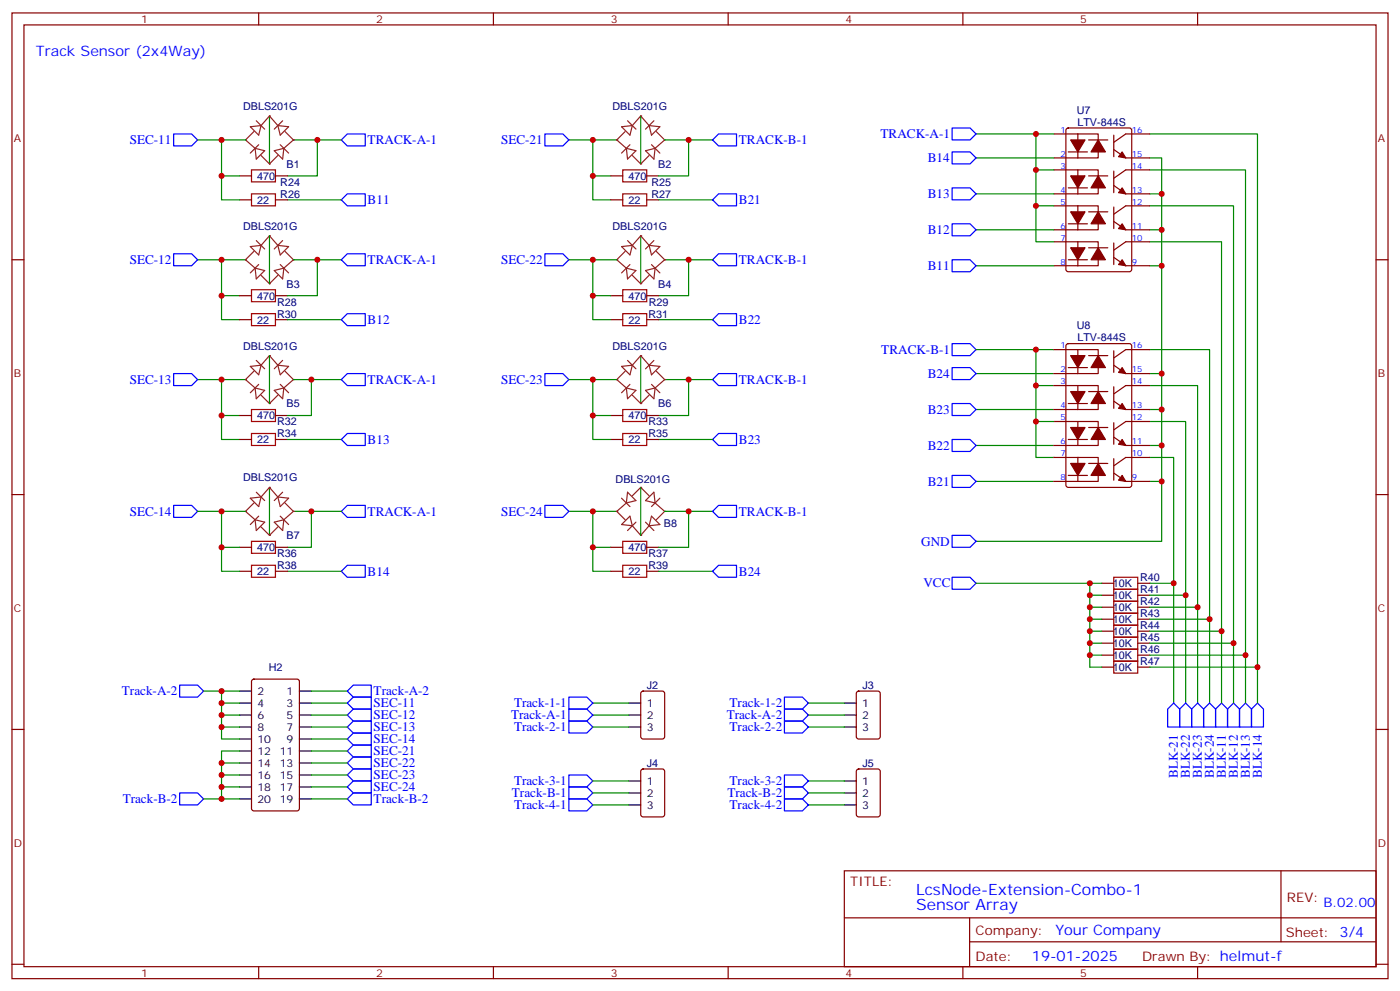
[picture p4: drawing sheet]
<svg xmlns="http://www.w3.org/2000/svg" width="412mm" height="292mm" viewBox="0 0 412 292" stroke-linecap="round" stroke-linejoin="round" font-family="sans-serif">
<g fill="none" stroke="#870000" stroke-width=".35">
<path d="M3.5 3.8h405.4v284.3h-405.4zM7.1 7.3h398.2v277.3h-398.2zM76.2 3.8v3.5M145.3 3.8v3.5M214.5 3.8v3.5M283.6 3.8v3.5M352.8 3.8v3.5M3.5 76.5h3.6M405.3 76.5h3.6M3.5 145.6h3.6M405.3 145.6h3.6M3.5 214.8h3.6"/>
<path d="M405.3 214.8h3.6M248.7 256.4h156.6v28.2h-156.6zM377.3 256.4v20.9M248.7 270.2h156.5M285.6 277.3h119.6M285.6 270.2v14.2M3.5 283.9h3.6M76.2 284.6v3.5M145.3 284.6v3.5M214.5 284.6v3.5M283.6 284.6v3.5M352.8 284.6v3.5"/>
<path d="M405.3 283.9h3.6"/>
</g>
<path d="M338.7 39.4h31.7v167.6M167.6 41.2h14.1M287.5 57.1h22.9M287.5 46.5h22.9M338.7 46.5h3.5v31.7h-3.5M338.7 50h28.2v157M338.7 57.1h3.5M338.7 60.6h24.7v146.4M338.7 71.2h21.1v135.8M338.7 67.7h3.5" fill="none" stroke="#008700" stroke-width=".35"/>
<path d="M358.1 208.8l1.7-1.8 1.8 1.8v5.3h-3.5zM361.6 208.8l1.8-1.8 1.7 1.8v5.3h-3.5zM365.1 208.8l1.8-1.8 1.8 1.8v5.3h-3.6zM368.7 208.8l1.7-1.8 1.8 1.8v5.3h-3.5z" fill="none" stroke="#00f" stroke-width=".35"/>
<path d="M183.1 37.3l3.2-.3-.7 2.8zM184.1 38.7l-2.4 2.5 2.8 2.5M184.9 35.6l2.4 2.4M186.3 37l2.4-2.9 2.5 2.9M191.2 37l3.2 .3-2.5 2.5zM192.6 35.6l-2.5 2.4M193.3 38.7l2.5 2.5-2.8 2.5M184.5 43.7l2.8 .7-2.4 2.4zM185.6 42.6l-2.5 2.5M186.3 45.8l2.4 2.5 2.5-2.5M190.1 44.4l2.9-.7-.4 3.1zM191.9 42.6l2.5 2.5" fill="none" stroke="#8c2424" stroke-width=".35"/>
<g fill="#8c2424">
<circle cx="195.8" cy="41.2" r=".18"/>
<circle cx="188.7" cy="34.1" r=".18"/>
<circle cx="181.7" cy="41.2" r=".18"/>
<circle cx="188.7" cy="48.3" r=".18"/>
</g>
<g fill="none" stroke="#008700" stroke-width=".35">
<path d="M188.7 34.1v14.2M287.5 39.4h17.7M310.4 39.4h-5.2v10.6h5.2M174.6 41.2v17.6h5.3M174.6 51.8h5.3M194 58.8h15.9M195.8 41.2h14.1M202.8 41.2v10.6h-8.8M305.2 50v21.2h5.2M174.6 76.5v17.6h5.3M188.7 69.4v14.1M195.8 76.5h14.1"/>
<path d="M202.8 76.5v10.6h-8.8M287.5 78.2h22.9M287.5 67.7h22.9M305.2 60.6h5.2M342.2 78.2v63.5h-3.5M174.6 87.1h5.3M194 94.1h15.9M287.5 110h22.9M287.5 102.9h22.9M305.2 102.9v10.6h5.2M305.2 113.5v21.2h5.2M338.7 102.9h17.6v104.1"/>
<path d="M338.7 113.5h14.1v93.5M338.7 110h3.5M287.5 120.6h22.9M287.5 131.2h22.9M305.2 124.1h5.2M338.7 124.1h10.5v82.9M338.7 134.7h7v72.3M338.7 120.6h3.5M338.7 131.2h3.5M287.5 141.7h22.9M342.2 141.7v17.7h-54.7M287.5 171.7h33.5"/>
<path d="M321 175.3h3.6M321 178.8h3.6M324.6 171.7h-3.6v24.7h3.6M338.7 171.7h7M338.7 175.3h10.5M338.7 178.8h14.1M321 189.4h3.6M321 192.9h3.6M321 182.3h3.6M321 185.8h3.6M338.7 189.4h24.7M338.7 192.9h28.2"/>
<path d="M338.7 196.4h31.7M338.7 182.3h17.6M338.7 185.8h21.1"/>
</g>
<path d="M183.4 57.1h7.1v3.5h-7.1zM183.4 50h7.1v3.6h-7.1zM183.4 85.3h7.1v3.5h-7.1zM183.4 92.4h7.1v3.5h-7.1zM328.1 170h7v3.5h-7zM328.1 173.5h7v3.5h-7zM328.1 177h7v3.6h-7zM328.1 184.1h7v3.5h-7zM328.1 187.6h7v3.5h-7zM328.1 191.1h7v3.6h-7zM328.1 194.7h7v3.5h-7zM328.1 180.6h7v3.5h-7z" fill="none" stroke="#a10000" stroke-width=".35"/>
<g fill="none" stroke="#870000" stroke-width=".35">
<path d="M310.4 39.4h7.1M314.2 37.9l.5-.2h18l.6 .4 .1 41.2-.5 .7h-18.2l-.7-.5v-41.1zM317.5 39.4h6v7.1h-6M317.5 39.4v7.1M328.1 39.8v6.3M338.7 39.4h-7.1l-3.5 2.5M179.9 58.8h3.5M179.9 51.8h3.5M190.5 58.8h3.5M190.5 51.8h3.5M310.4 50h7.1M310.4 57.1h7.1"/>
<path d="M310.4 46.5h7.1M314.7 44.7h5.6M314.7 55.3h5.6M317.5 50h6v7.1h-6M317.5 50v7.1M320.7 41.2h5.6M320.7 51.8h5.6M328.1 50.4v6.3M328.1 54.6l3.5 2.5h7.1M328.1 44l3.5 2.5h7.1M338.7 50h-7.1l-3.5 2.5M310.4 71.2h7.1"/>
<path d="M310.4 78.2h7.1M310.4 60.6h7.1M310.4 67.7h7.1M314.7 65.9h5.6M314.7 76.5h5.6M317.5 60.6h6v7.1h-6M317.5 71.2h6v7h-6M317.5 60.6v7.1M317.5 71.2v7M320.7 62.4h5.6M320.7 73h5.6M328.1 61v6.3"/>
<path d="M328.1 71.5v6.4M328.1 75.8l3.5 2.4h7.1M328.1 65.2l3.5 2.5h7.1M338.7 71.2h-7.1l-3.5 2.5M338.7 60.6h-7.1l-3.5 2.5M179.9 87.1h3.5M179.9 94.1h3.5M190.5 87.1h3.5M190.5 94.1h3.5M310.4 113.5h7.1M310.4 102.9h7.1M310.4 110h7.1"/>
<path d="M314.2 101.4l.5-.2h18l.6 .4 .1 41.2-.5 .7h-18.2l-.7-.5v-41.1zM314.7 108.2h5.6M314.7 118.8h5.6M317.5 102.9h6v7.1h-6M317.5 113.5h6v7.1h-6M317.5 102.9v7.1M317.5 113.5v7.1M320.7 104.7h5.6M320.7 115.3h5.6M328.1 103.3v6.3M328.1 113.9v6.3M328.1 118.1l3.5 2.5h7.1"/>
<path d="M328.1 107.5l3.5 2.5h7.1M338.7 113.5h-7.1l-3.5 2.5M338.7 102.9h-7.1l-3.5 2.5M310.4 134.7h7.1M310.4 124.1h7.1M310.4 131.2h7.1M310.4 120.6h7.1M314.7 129.4h5.6M314.7 140h5.6M317.5 124.1h6v7.1h-6M317.5 134.7h6v7h-6M317.5 124.1v7.1"/>
<path d="M317.5 134.7v7M320.7 125.9h5.6M320.7 136.5h5.6M328.1 124.5v6.3M328.1 135v6.4M328.1 139.3l3.5 2.4h7.1M328.1 128.7l3.5 2.5h7.1M338.7 134.7h-7.1l-3.5 2.5M338.7 124.1h-7.1l-3.5 2.5M310.4 141.7h7.1M324.6 171.7h3.5M324.6 175.3h3.5"/>
<path d="M324.6 178.8h3.5M335.1 171.7h3.6M335.1 175.3h3.6M335.1 178.8h3.6M324.6 185.8h3.5M324.6 189.4h3.5M324.6 192.9h3.5M324.6 196.4h3.5M324.6 182.3h3.5M335.1 185.8h3.6M335.1 189.4h3.6M335.1 192.9h3.6"/>
<path d="M335.1 196.4h3.6M335.1 182.3h3.6"/>
</g>
<g fill="none" stroke="#00f" stroke-width=".35">
<path d="M160.5 39.4h5.3l1.8 1.8-1.8 1.8h-5.3zM280.5 37.7h5.3l1.7 1.7-1.7 1.8h-5.3zM209.9 41.2l1.8-1.8h5.3v3.6h-5.3zM211.7 57.1h5.3v3.5h-5.3l-1.8-1.8zM280.5 55.3h5.3l1.7 1.8-1.7 1.7h-5.3zM280.5 44.7h5.3l1.7 1.8-1.7 1.8h-5.3zM160.5 74.7h5.3l1.8 1.8-1.8 1.7h-5.3zM211.7 74.7h5.3v3.5h-5.3l-1.8-1.7zM280.5 76.5h5.3l1.7 1.7-1.7 1.8h-5.3zM280.5 65.9h5.3l1.7 1.8-1.7 1.7h-5.3zM209.9 94.1l1.8-1.7h5.3v3.5h-5.3zM280.5 101.2h5.3l1.7 1.7-1.7 1.8h-5.3z"/>
<path d="M280.5 108.2h5.3l1.7 1.8-1.7 1.8h-5.3zM280.5 118.8h5.3l1.7 1.8-1.7 1.7h-5.3zM280.5 129.4h5.3l1.7 1.8-1.7 1.7h-5.3zM280.5 140h5.3l1.7 1.7-1.7 1.8h-5.3zM280.5 157.6h5.3l1.7 1.8-1.7 1.7h-5.3zM280.5 170h5.3l1.7 1.7-1.7 1.8h-5.3zM345.7 207l1.8 1.8v5.3h-3.5v-5.3zM347.5 208.8l1.7-1.8 1.8 1.8v5.3h-3.5zM351 208.8l1.8-1.8 1.7 1.8v5.3h-3.5zM354.5 208.8l1.8-1.8 1.8 1.8v5.3h-3.6z"/>
</g>
<g fill="#870000" stroke="#870000" stroke-width=".35">
<path d="M323.5 41.2l2.1 3.5h-4.2z"/>
<path d="M330.6 76.5l1 1.7-2.1-.3z"/>
<path d="M330.6 65.9l1 1.8-2.1-.4z"/>
<path d="M330.6 55.3l1 1.8-2.1-.4z"/>
<path d="M330.6 44.7l1 1.8-2.1-.4z"/>
<path d="M315.4 41.2h4.2l-2.1 3.5z"/>
<path d="M315.4 51.8h4.2l-2.1 3.5z"/>
<path d="M323.5 51.8l2.1 3.5h-4.2z"/>
<path d="M315.4 62.4h4.2l-2.1 3.5z"/>
<path d="M323.5 62.4l2.1 3.5h-4.2z"/>
<path d="M315.4 73h4.2l-2.1 3.5z"/>
<path d="M323.5 73l2.1 3.5h-4.2z"/>
<path d="M323.5 104.7l2.1 3.5h-4.2z"/>
<path d="M330.6 140l1 1.7-2.1-.3z"/>
<path d="M330.6 129.4l1 1.8-2.1-.4z"/>
<path d="M330.6 118.8l1 1.8-2.1-.4z"/>
<path d="M330.6 108.2l1 1.8-2.1-.4z"/>
<path d="M315.4 104.7h4.2l-2.1 3.5z"/>
<path d="M315.4 115.3h4.2l-2.1 3.5z"/>
<path d="M323.5 115.3l2.1 3.5h-4.2z"/>
<path d="M315.4 125.9h4.2l-2.1 3.5z"/>
<path d="M323.5 125.9l2.1 3.5h-4.2z"/>
<path d="M315.4 136.5h4.2l-2.1 3.5z"/>
<path d="M323.5 136.5l2.1 3.5h-4.2z"/>
</g>
<path d="M183.1 72.6l3.2-.4-.7 2.9zM184.1 74l-2.4 2.5 2.8 2.5M184.5 79l2.8 .7-2.4 2.4zM184.9 70.8l2.4 2.5M185.6 77.9l-2.5 2.5M186.3 72.2l2.4-2.8 2.5 2.8M190.1 79.7l2.9-.7-.4 3.1zM191.2 72.2l3.2 .4-2.5 2.5zM191.9 77.9l2.5 2.5M192.6 70.8l-2.5 2.5M193.3 74l2.5 2.5-2.8 2.5M186.3 81.1l2.4 2.4 2.5-2.4" fill="none" stroke="#8c2424" stroke-width=".35"/>
<g fill="#8c2424">
<circle cx="195.8" cy="76.5" r=".18"/>
<circle cx="188.7" cy="69.4" r=".18"/>
<circle cx="181.7" cy="76.5" r=".18"/>
<circle cx="188.7" cy="83.5" r=".18"/>
</g>
<path d="M167.6 76.5h14.1M174.6 111.8v17.6h5.3M188.7 104.7v14.1M195.8 111.8h14.1M202.8 111.8v10.5h-8.8M174.6 122.3h5.3M194 129.4h15.9" fill="none" stroke="#008700" stroke-width=".35"/>
<path d="M183.4 120.6h7.1v3.5h-7.1zM183.4 127.6h7.1v3.6h-7.1z" fill="none" stroke="#a10000" stroke-width=".35"/>
<path d="M179.9 122.3h3.5M179.9 129.4h3.5M190.5 122.3h3.5M190.5 129.4h3.5" fill="none" stroke="#870000" stroke-width=".35"/>
<path d="M160.5 110h5.3l1.8 1.8-1.8 1.7h-5.3zM209.9 111.8l1.8-1.8h5.3v3.5h-5.3zM209.9 129.4l1.8-1.8h5.3v3.6h-5.3z" fill="none" stroke="#00f" stroke-width=".35"/>
<path d="M183.1 107.9l3.2-.4-.7 2.8zM184.1 109.3l-2.4 2.5 2.8 2.4M184.5 114.2l2.8 .7-2.4 2.5zM184.9 106.1l2.4 2.5M185.6 113.2l-2.5 2.4M186.3 107.5l2.4-2.8 2.5 2.8M186.3 116.3l2.4 2.5 2.5-2.5M190.1 114.9l2.9-.7-.4 3.2zM191.2 107.5l3.2 .4-2.5 2.4zM191.9 113.2l2.5 2.4M192.6 106.1l-2.5 2.5M193.3 109.3l2.5 2.5-2.8 2.4" fill="none" stroke="#8c2424" stroke-width=".35"/>
<g fill="#8c2424">
<circle cx="195.8" cy="111.8" r=".18"/>
<circle cx="188.7" cy="104.7" r=".18"/>
<circle cx="181.7" cy="111.8" r=".18"/>
<circle cx="188.7" cy="118.8" r=".18"/>
</g>
<path d="M167.6 111.8h14.1M167.6 150.6h14.1" fill="none" stroke="#008700" stroke-width=".35"/>
<path d="M183.1 146.7l2.5 2.5M183.1 154.4l2.5-2.4 .7 2.8zM184.5 148.1l-2.8 2.5 2.4 2.4M184.9 144.9l2.4 2.5-2.8 .7zM186.3 154.8l2.4 2.8 2.5-2.8M186.3 146l2.4-2.5 2.5 2.5M187.3 153.7l-2.4 2.5M190.1 153.7l2.5 2.5M190.1 147.4l2.5-2.5 .4 3.2zM191.9 152l2.5 2.4-3.2 .4zM193 148.1l2.8 2.5-2.5 2.4M194.4 146.7l-2.5 2.5" fill="none" stroke="#8c2424" stroke-width=".35"/>
<g fill="#8c2424">
<circle cx="195.8" cy="150.6" r=".18"/>
<circle cx="188.7" cy="157.6" r=".18"/>
<circle cx="181.7" cy="150.6" r=".18"/>
<circle cx="188.7" cy="143.5" r=".18"/>
</g>
<path d="M65.3 150.6v17.6h5.3M79.4 143.5v14.1M86.4 150.6h14.1M91.7 150.6v10.5h-7M174.6 150.6v17.6h5.3M188.7 143.5v14.1M195.8 150.6h14.1M202.8 150.6v10.5h-8.8M65.3 161.1h5.3M84.7 168.2h15.8M174.6 161.1h5.3M194 168.2h15.9" fill="none" stroke="#008700" stroke-width=".35"/>
<path d="M74.1 159.4h7v3.5h-7zM183.4 159.4h7.1v3.5h-7.1zM74.1 166.4h7v3.6h-7zM183.4 166.4h7.1v3.6h-7.1z" fill="none" stroke="#a10000" stroke-width=".35"/>
<path d="M70.6 168.2h3.5M70.6 161.1h3.5M81.1 168.2h3.6M81.1 161.1h3.6M179.9 168.2h3.5M179.9 161.1h3.5M190.5 168.2h3.5M190.5 161.1h3.5" fill="none" stroke="#870000" stroke-width=".35"/>
<path d="M51.2 148.8h5.2l1.8 1.8-1.8 1.7h-5.2zM100.5 150.6l1.8-1.8h5.3v3.5h-5.3zM160.5 148.8h5.3l1.8 1.8-1.8 1.7h-5.3zM209.9 150.6l1.8-1.8h5.3v3.5h-5.3zM100.5 168.2l1.8-1.8h5.3v3.6h-5.3zM209.9 168.2l1.8-1.8h5.3v3.6h-5.3z" fill="none" stroke="#00f" stroke-width=".35"/>
<path d="M73.7 146.7l3.2-.4-.7 2.9zM74.8 148.1l-2.5 2.5 2.8 2.4M75.1 153l2.9 .7-2.5 2.5zM75.5 144.9l2.5 2.5M76.2 152l-2.5 2.4M76.9 146.3l2.5-2.8 2.4 2.8M76.9 155.2l2.5 2.4 2.4-2.4M80.8 153.7l2.8-.7-.3 3.2zM81.8 146.3l3.2 .4-2.5 2.5zM82.5 152l2.5 2.4M83.3 144.9l-2.5 2.5M84 148.1l2.4 2.5-2.8 2.4" fill="none" stroke="#8c2424" stroke-width=".35"/>
<g fill="#8c2424">
<circle cx="72.3" cy="150.6" r=".18"/>
<circle cx="79.4" cy="143.5" r=".18"/>
<circle cx="86.4" cy="150.6" r=".18"/>
<circle cx="79.4" cy="157.6" r=".18"/>
</g>
<path d="M58.2 111.8h14.1M58.2 150.6h14.1" fill="none" stroke="#008700" stroke-width=".35"/>
<path d="M73.7 107.9l3.2-.4-.7 2.8zM74.8 109.3l-2.5 2.5 2.8 2.4M75.1 114.2l2.9 .7-2.5 2.5zM75.5 106.1l2.5 2.5M76.2 113.2l-2.5 2.4M76.9 107.5l2.5-2.8 2.4 2.8M76.9 116.3l2.5 2.5 2.4-2.5M80.8 114.9l2.8-.7-.3 3.2zM81.8 107.5l3.2 .4-2.5 2.4zM82.5 113.2l2.5 2.4M83.3 106.1l-2.5 2.5M84 109.3l2.4 2.5-2.8 2.4" fill="none" stroke="#8c2424" stroke-width=".35"/>
<g fill="#8c2424">
<circle cx="72.3" cy="111.8" r=".18"/>
<circle cx="79.4" cy="104.7" r=".18"/>
<circle cx="86.4" cy="111.8" r=".18"/>
<circle cx="79.4" cy="118.8" r=".18"/>
</g>
<path d="M58.2 76.5h14.1M65.3 111.8v17.6h5.3M79.4 104.7v14.1M86.4 111.8h14.1M91.7 111.8v10.5h-7M65.3 122.3h5.3M84.7 129.4h15.8" fill="none" stroke="#008700" stroke-width=".35"/>
<path d="M74.1 127.6h7v3.6h-7zM74.1 120.6h7v3.5h-7z" fill="none" stroke="#a10000" stroke-width=".35"/>
<path d="M70.6 129.4h3.5M70.6 122.3h3.5M81.1 129.4h3.6M81.1 122.3h3.6" fill="none" stroke="#870000" stroke-width=".35"/>
<path d="M51.2 110h5.2l1.8 1.8-1.8 1.7h-5.2zM100.5 111.8l1.8-1.8h5.3v3.5h-5.3zM100.5 129.4l1.8-1.8h5.3v3.6h-5.3z" fill="none" stroke="#00f" stroke-width=".35"/>
<path d="M73.7 72.6l3.2-.4-.7 2.9zM74.8 74l-2.5 2.5 2.8 2.5M75.1 79l2.9 .7-2.5 2.4zM75.5 70.8l2.5 2.5M76.2 77.9l-2.5 2.5M76.9 72.2l2.5-2.8 2.4 2.8M80.8 79.7l2.8-.7-.3 3.1zM81.8 72.2l3.2 .4-2.5 2.5zM82.5 77.9l2.5 2.5M83.3 70.8l-2.5 2.5M84 74l2.4 2.5-2.8 2.5M76.9 81.1l2.5 2.4 2.4-2.4" fill="none" stroke="#8c2424" stroke-width=".35"/>
<g fill="#8c2424">
<circle cx="72.3" cy="76.5" r=".18"/>
<circle cx="79.4" cy="69.4" r=".18"/>
<circle cx="86.4" cy="76.5" r=".18"/>
<circle cx="79.4" cy="83.5" r=".18"/>
</g>
<path d="M79.4 34.1v14.2M65.3 41.2v17.6h5.3M65.3 51.8h5.3M84.7 58.8h15.8M86.4 41.2h14.1M93.5 41.2v10.6h-8.8M65.3 76.5v17.6h5.3M79.4 69.4v14.1M86.4 76.5h14.1M93.5 76.5v10.6h-8.8M65.3 87.1h5.3M84.7 94.1h15.8" fill="none" stroke="#008700" stroke-width=".35"/>
<path d="M74.1 50h7v3.6h-7zM74.1 57.1h7v3.5h-7zM74.1 92.4h7v3.5h-7zM74.1 85.3h7v3.5h-7z" fill="none" stroke="#a10000" stroke-width=".35"/>
<path d="M70.6 51.8h3.5M70.6 58.8h3.5M81.1 51.8h3.6M81.1 58.8h3.6M70.6 94.1h3.5M70.6 87.1h3.5M81.1 94.1h3.6M81.1 87.1h3.6" fill="none" stroke="#870000" stroke-width=".35"/>
<path d="M51.2 39.4h5.2l1.8 1.8-1.8 1.8h-5.2zM100.5 41.2l1.8-1.8h5.3v3.6h-5.3zM102.3 57.1h5.3v3.5h-5.3l-1.8-1.8zM51.2 74.7h5.2l1.8 1.8-1.8 1.7h-5.2zM102.3 74.7h5.3v3.5h-5.3l-1.8-1.7zM100.5 94.1l1.8-1.7h5.3v3.5h-5.3z" fill="none" stroke="#00f" stroke-width=".35"/>
<path d="M73.7 37.3l3.2-.3-.7 2.8zM74.8 38.7l-2.5 2.5 2.8 2.5M75.5 35.6l2.5 2.4M76.9 37l2.5-2.9 2.4 2.9M81.8 37l3.2 .3-2.5 2.5zM83.3 35.6l-2.5 2.4M84 38.7l2.4 2.5-2.8 2.5M75.1 43.7l2.9 .7-2.5 2.4zM76.2 42.6l-2.5 2.5M76.9 45.8l2.5 2.5 2.4-2.5M80.8 44.4l2.8-.7-.3 3.1zM82.5 42.6l2.5 2.5" fill="none" stroke="#8c2424" stroke-width=".35"/>
<g fill="#8c2424">
<circle cx="72.3" cy="41.2" r=".18"/>
<circle cx="79.4" cy="34.1" r=".18"/>
<circle cx="86.4" cy="41.2" r=".18"/>
<circle cx="79.4" cy="48.3" r=".18"/>
</g>
<g fill="none" stroke="#008700" stroke-width=".35">
<path d="M58.2 41.2h14.1M60 203.5h5.3M65.3 214.1h5.3M65.3 210.5h5.3M70.6 207h-5.3v10.6h5.3M70.6 203.5h-5.3v3.5M91.7 217.6h10.6M91.7 214.1h10.6M91.7 210.5h10.6M91.7 207h10.6M91.7 203.5h10.6M174.6 207h10.6"/>
<path d="M174.6 214.1h10.6M174.6 210.5h10.6M238.1 207h10.6M238.1 214.1h10.6M238.1 210.5h10.6M60 235.2h10.6M65.3 228.2h5.3M65.3 224.6h5.3M65.3 231.7v3.5M70.6 221.1h-5.3v10.6h5.3M91.7 228.2h10.6M91.7 224.6h10.6"/>
<path d="M91.7 221.1h10.6M91.7 231.7h10.6M91.7 235.2h10.6M174.6 229.9h10.6M174.6 237h10.6M174.6 233.5h10.6M238.1 229.9h10.6M238.1 237h10.6M238.1 233.5h10.6"/>
</g>
<g fill="none" stroke="#00f" stroke-width=".35">
<path d="M52.9 201.7h5.3l1.8 1.8-1.8 1.7h-5.3zM102.3 214.1l1.8-1.8h5.3v3.5h-5.3zM104.1 219.4h5.3v3.5h-5.3l-1.8-1.8zM104.1 215.8h5.3v3.6h-5.3l-1.8-1.8zM104.1 208.8h5.3v3.5h-5.3l-1.8-1.8zM104.1 205.2h5.3v3.6h-5.3l-1.8-1.8zM104.1 201.7h5.3v3.5h-5.3l-1.8-1.7zM167.6 205.2h5.3l1.7 1.8-1.7 1.8h-5.3zM167.6 212.3h5.3l1.7 1.8-1.7 1.7h-5.3zM167.6 208.8h5.3l1.7 1.7-1.7 1.8h-5.3zM231.1 212.3h5.3l1.7 1.8-1.7 1.7h-5.3zM231.1 205.2h5.3l1.7 1.8-1.7 1.8h-5.3z"/>
<path d="M231.1 208.8h5.3l1.7 1.7-1.7 1.8h-5.3zM52.9 233.5h5.3l1.8 1.7-1.8 1.8h-5.3zM104.1 226.4h5.3v3.5h-5.3l-1.8-1.7zM104.1 222.9h5.3v3.5h-5.3l-1.8-1.8zM104.1 229.9h5.3v3.6h-5.3l-1.8-1.8zM104.1 233.5h5.3v3.5h-5.3l-1.8-1.8zM167.6 235.2h5.3l1.7 1.8-1.7 1.8h-5.3zM167.6 228.2h5.3l1.7 1.7-1.7 1.8h-5.3zM167.6 231.7h5.3l1.7 1.8-1.7 1.7h-5.3zM231.1 228.2h5.3l1.7 1.7-1.7 1.8h-5.3zM231.1 235.2h5.3l1.7 1.8-1.7 1.8h-5.3zM231.1 231.7h5.3l1.7 1.8-1.7 1.7h-5.3z"/>
</g>
<path d="M74.3 200.2l.5-.2h12.7l.6 .4 .1 37.7-.5 .6-12.9 .1-.7-.5v-37.6zM189 203.7l.4-.2h5.7l.6 .4 .1 13-.5 .6-5.9 .1-.6-.5-.1-12.9zM252.5 203.7l.4-.2h5.7l.6 .4 .1 13-.5 .6-5.9 .1-.6-.5-.1-12.9zM189 226.6l.4-.2h5.7l.6 .4 .1 13-.5 .7h-5.9l-.6-.4-.1-13zM252.5 226.6l.4-.2h5.7l.6 .4 .1 13-.5 .7h-5.9l-.6-.4-.1-13z" fill="none" stroke="#870000" stroke-width=".35"/>
<g fill="none" stroke="#000" stroke-width=".35">
<path d="M70.6 214.1h3.5M70.6 207h3.5M70.6 210.5h3.5M70.6 203.5h3.5M70.6 217.6h3.5M88.2 214.1h3.5M88.2 207h3.5M88.2 210.5h3.5M88.2 203.5h3.5M88.2 217.6h3.5M185.2 214.1h3.5M185.2 207h3.5"/>
<path d="M185.2 210.5h3.5M248.7 214.1h3.5M248.7 207h3.5M248.7 210.5h3.5M70.6 221.1h3.5M70.6 224.6h3.5M70.6 228.2h3.5M70.6 231.7h3.5M70.6 235.2h3.5M88.2 221.1h3.5M88.2 224.6h3.5M88.2 228.2h3.5"/>
<path d="M88.2 231.7h3.5M88.2 235.2h3.5M185.2 237h3.5M185.2 229.9h3.5M185.2 233.5h3.5M248.7 237h3.5M248.7 229.9h3.5M248.7 233.5h3.5"/>
</g>
<g fill="#c00">
<circle cx="342.2" cy="110" r=".88"/>
<circle cx="342.2" cy="120.6" r=".88"/>
<circle cx="342.2" cy="131.2" r=".88"/>
<circle cx="345.7" cy="171.7" r=".88"/>
<circle cx="321" cy="175.3" r=".88"/>
<circle cx="321" cy="178.8" r=".88"/>
<circle cx="321" cy="182.3" r=".88"/>
<circle cx="321" cy="192.9" r=".88"/>
<circle cx="321" cy="189.4" r=".88"/>
<circle cx="321" cy="185.8" r=".88"/>
<circle cx="349.3" cy="175.3" r=".88"/>
<circle cx="352.8" cy="178.8" r=".88"/>
<circle cx="356.3" cy="182.3" r=".88"/>
<circle cx="359.8" cy="185.8" r=".88"/>
<circle cx="363.4" cy="189.4" r=".88"/>
<circle cx="366.9" cy="192.9" r=".88"/>
<circle cx="370.4" cy="196.4" r=".88"/>
<circle cx="305.2" cy="39.4" r=".88"/>
<circle cx="305.2" cy="102.9" r=".88"/>
<circle cx="342.2" cy="67.7" r=".88"/>
<circle cx="342.2" cy="57.1" r=".88"/>
<circle cx="342.2" cy="78.2" r=".88"/>
<circle cx="342.2" cy="141.7" r=".88"/>
<circle cx="321" cy="171.7" r=".88"/>
<circle cx="305.2" cy="50" r=".88"/>
<circle cx="305.2" cy="113.5" r=".88"/>
<circle cx="305.2" cy="60.6" r=".88"/>
<circle cx="305.2" cy="124.1" r=".88"/>
<circle cx="65.3" cy="161.1" r=".88"/>
<circle cx="65.3" cy="150.6" r=".88"/>
<circle cx="65.3" cy="111.8" r=".88"/>
<circle cx="65.3" cy="122.3" r=".88"/>
<circle cx="65.3" cy="76.5" r=".88"/>
<circle cx="65.3" cy="87.1" r=".88"/>
<circle cx="65.3" cy="51.8" r=".88"/>
<circle cx="65.3" cy="41.2" r=".88"/>
<circle cx="65.3" cy="210.5" r=".88"/>
<circle cx="65.3" cy="214.1" r=".88"/>
<circle cx="65.3" cy="207" r=".88"/>
<circle cx="65.3" cy="203.5" r=".88"/>
<circle cx="65.3" cy="224.6" r=".88"/>
<circle cx="65.3" cy="228.2" r=".88"/>
<circle cx="65.3" cy="231.7" r=".88"/>
<circle cx="65.3" cy="235.2" r=".88"/>
<circle cx="202.8" cy="41.2" r=".88"/>
<circle cx="202.8" cy="76.5" r=".88"/>
<circle cx="202.8" cy="111.8" r=".88"/>
<circle cx="202.8" cy="150.6" r=".88"/>
<circle cx="93.5" cy="41.2" r=".88"/>
<circle cx="93.5" cy="76.5" r=".88"/>
<circle cx="91.7" cy="111.8" r=".88"/>
<circle cx="91.7" cy="150.6" r=".88"/>
<circle cx="174.6" cy="51.8" r=".88"/>
<circle cx="174.6" cy="41.2" r=".88"/>
<circle cx="174.6" cy="87.1" r=".88"/>
<circle cx="174.6" cy="76.5" r=".88"/>
<circle cx="174.6" cy="122.3" r=".88"/>
<circle cx="174.6" cy="111.8" r=".88"/>
<circle cx="174.6" cy="161.1" r=".88"/>
<circle cx="174.6" cy="150.6" r=".88"/>
</g>
<g font-size="4.6" fill="#00f">
<text x="269.9" y="263.5">LcsNode-Extension-Combo-1</text>
<text x="269.9" y="268">Sensor Array</text>
</g>
<g font-size="4.2" fill="#00f">
<text x="10.6" y="16.5">Track Sensor (2x4Way)</text>
<text x="310.9" y="275.2">Your Company</text>
<text x="304" y="283">19-01-2025</text>
</g>
<g font-size="3.9" fill="#00f">
<text x="259.4" y="40.7">TRACK-A-1</text>
<text x="38.2" y="42.5">SEC-11</text>
<text x="108.3" y="42.5">TRACK-A-1</text>
<text x="147.6" y="42.5">SEC-21</text>
<text x="217.7" y="42.5">TRACK-B-1</text>
<text x="273.3" y="47.8">B14</text>
<text x="273.3" y="58.4">B13</text>
<text x="108.3" y="60.2">B11</text>
<text x="217.7" y="60">B21</text>
<text x="273.3" y="68.9">B12</text>
<text x="38.2" y="77.7">SEC-12</text>
<text x="108.3" y="77.8">TRACK-A-1</text>
<text x="147.6" y="77.7">SEC-22</text>
<text x="217.7" y="77.8">TRACK-B-1</text>
<text x="273.3" y="79.5">B11</text>
<text x="108.3" y="95.4">B12</text>
<text x="217.7" y="95.4">B22</text>
<text x="259.6" y="104.2">TRACK-B-1</text>
<text x="38.2" y="113">SEC-13</text>
<text x="108.3" y="113">TRACK-A-1</text>
<text x="147.6" y="113">SEC-23</text>
<text x="217.7" y="113">TRACK-B-1</text>
<text x="273.3" y="111.2">B24</text>
<text x="273.3" y="121.8">B23</text>
<text x="108.3" y="130.7">B13</text>
<text x="217.7" y="130.7">B23</text>
<text x="273.3" y="132.4">B22</text>
<text x="273.3" y="143">B21</text>
<text x="38.2" y="151.8">SEC-14</text>
<text x="108.3" y="151.8">TRACK-A-1</text>
<text x="147.6" y="151.8">SEC-24</text>
<text x="217.7" y="151.8">TRACK-B-1</text>
<text x="271.4" y="160.6">GND</text>
<text x="108.3" y="169.5">B14</text>
<text x="217.7" y="169.5">B24</text>
<text x="272" y="173">VCC</text>
<text x="35.9" y="204.8">Track-A-2</text>
<text x="110.1" y="208.3">SEC-11</text>
<text x="110.1" y="204.8">Track-A-2</text>
<text x="151.4" y="208.3">Track-1-1</text>
<text x="214.9" y="208.3">Track-1-2</text>
<text x="110.1" y="215.3">SEC-13</text>
<text x="110.1" y="211.8">SEC-12</text>
<text x="150.6" y="211.8">Track-A-1</text>
<text x="151.4" y="215.3">Track-2-1</text>
<text x="214.1" y="211.8">Track-A-2</text>
<text x="214.9" y="215.3">Track-2-2</text>
<text x="110.1" y="218.9">SEC-14</text>
<text x="110.1" y="225.9">SEC-22</text>
<text x="110.1" y="222.4">SEC-21</text>
<text x="110.1" y="229.4">SEC-23</text>
<text x="110.1" y="233">SEC-24</text>
<text x="151.4" y="231.2">Track-3-1</text>
<text x="214.9" y="231.2">Track-3-2</text>
<text x="347" y="229.2" transform="rotate(-90 347 229.2)">BLK-21</text>
<text x="350.5" y="229.2" transform="rotate(-90 350.5 229.2)">BLK-22</text>
<text x="354" y="229.2" transform="rotate(-90 354 229.2)">BLK-23</text>
<text x="357.6" y="229.1" transform="rotate(-90 357.6 229.1)">BLK-24</text>
<text x="361.1" y="229.2" transform="rotate(-90 361.1 229.2)">BLK-11</text>
<text x="364.6" y="229.2" transform="rotate(-90 364.6 229.2)">BLK-12</text>
<text x="368.1" y="229.2" transform="rotate(-90 368.1 229.2)">BLK-13</text>
<text x="371.7" y="229.1" transform="rotate(-90 371.7 229.1)">BLK-14</text>
<text x="36.1" y="236.5">Track-B-2</text>
<text x="110.1" y="236.5">Track-B-2</text>
<text x="150.8" y="234.7">Track-B-1</text>
<text x="151.4" y="238.3">Track-4-1</text>
<text x="214.3" y="234.7">Track-B-2</text>
<text x="214.9" y="238.3">Track-4-2</text>
<text x="389.8" y="267">B.02.00</text>
</g>
<g font-size="3.9" fill="#800">
<text x="250.5" y="261">TITLE:</text>
<text x="379.1" y="265.7">REV:</text>
<text x="287.4" y="275.2">Company:</text>
<text x="378.7" y="275.8">Sheet: 3/4</text>
<text x="287.4" y="282.9">Date:</text>
<text x="336.4" y="282.9">Drawn By: helmut-f</text>
</g>
<g font-size="3.2" fill="#800">
<text x="41.6" y="6.8">1</text>
<text x="110.8" y="6.8">2</text>
<text x="179.9" y="6.8">3</text>
<text x="249.1" y="6.8">4</text>
<text x="318.2" y="6.8">5</text>
<text x="4.1" y="41.9">A</text>
<text x="405.9" y="41.9">A</text>
<text x="4.1" y="111.1">B</text>
<text x="405.9" y="111.1">B</text>
<text x="4.1" y="180.2">C</text>
<text x="405.9" y="180.2">C</text>
<text x="4.1" y="249.3">D</text>
<text x="405.9" y="249.3">D</text>
<text x="41.6" y="287.6">1</text>
<text x="110.8" y="287.6">2</text>
<text x="179.9" y="287.6">3</text>
<text x="249.1" y="287.6">4</text>
<text x="318.2" y="287.6">5</text>
</g>
<g font-size="3.2" fill="#000080">
<text x="71.6" y="32.4">DBLS201G</text>
<text x="180.4" y="32.4">DBLS201G</text>
<text x="317.2" y="33.5">U7</text>
<text x="317.4" y="37">LTV-844S</text>
<text x="75.8" y="52.9">470</text>
<text x="84.4" y="49.4">B1</text>
<text x="185.1" y="52.9">470</text>
<text x="193.9" y="49.4">B2</text>
<text x="75.8" y="60">22</text>
<text x="82.6" y="54.7">R24</text>
<text x="82.6" y="58.2">R26</text>
<text x="185.1" y="60">22</text>
<text x="191.9" y="58.2">R27</text>
<text x="191.9" y="54.7">R25</text>
<text x="71.6" y="67.7">DBLS201G</text>
<text x="180.4" y="67.7">DBLS201G</text>
<text x="75.8" y="88.2">470</text>
<text x="81.6" y="90">R28</text>
<text x="84.4" y="84.7">B3</text>
<text x="185.1" y="88.2">470</text>
<text x="191.1" y="90">R29</text>
<text x="193.9" y="84.7">B4</text>
<text x="75.8" y="95.3">22</text>
<text x="81.6" y="93.5">R30</text>
<text x="185.1" y="95.3">22</text>
<text x="191" y="93.5">R31</text>
<text x="317.2" y="97">U8</text>
<text x="317.4" y="100.5">LTV-844S</text>
<text x="71.6" y="102.9">DBLS201G</text>
<text x="180.4" y="102.9">DBLS201G</text>
<text x="84.4" y="119.9">B5</text>
<text x="193.9" y="119.9">B6</text>
<text x="75.8" y="123.5">470</text>
<text x="81.6" y="125.2">R32</text>
<text x="185.1" y="123.5">470</text>
<text x="191" y="125.2">R33</text>
<text x="75.8" y="130.5">22</text>
<text x="81.6" y="128.8">R34</text>
<text x="185.1" y="130.5">22</text>
<text x="191" y="128.8">R35</text>
<text x="71.6" y="141.7">DBLS201G</text>
<text x="181.3" y="142.1">DBLS201G</text>
<text x="195.5" y="155.2">B8</text>
<text x="84.4" y="158.7">B7</text>
<text x="75.8" y="162.3">470</text>
<text x="81.6" y="164">R36</text>
<text x="81.6" y="167.6">R38</text>
<text x="185.1" y="162.3">470</text>
<text x="191" y="167.6">R39</text>
<text x="191" y="164">R37</text>
<text x="75.8" y="169.4">22</text>
<text x="185.1" y="169.4">22</text>
<text x="327.8" y="172.9">10K</text>
<text x="335.9" y="171.1">R40</text>
<text x="327.8" y="176.5">10K</text>
<text x="335.9" y="174.6">R41</text>
<text x="335.9" y="178.1">R42</text>
<text x="327.8" y="180">10K</text>
<text x="327.8" y="183.5">10K</text>
<text x="335.9" y="185.2">R44</text>
<text x="335.9" y="181.7">R43</text>
<text x="327.8" y="187.1">10K</text>
<text x="327.8" y="190.6">10K</text>
<text x="335.9" y="188.7">R45</text>
<text x="79.2" y="197.6">H2</text>
<text x="327.8" y="194.1">10K</text>
<text x="327.8" y="197.6">10K</text>
<text x="335.9" y="192.2">R46</text>
<text x="335.9" y="195.8">R47</text>
<text x="190.5" y="202.8">J2</text>
<text x="254" y="202.8">J3</text>
<text x="190.5" y="225.8">J4</text>
<text x="254" y="225.8">J5</text>
</g>
<g font-size="3.2">
<text x="75.8" y="204.5">2</text>
<text x="75.8" y="208.1">4</text>
<text x="84.4" y="204.5">1</text>
<text x="84.4" y="208.1">3</text>
<text x="190.5" y="208.1">1</text>
<text x="254" y="208.1">1</text>
<text x="75.8" y="211.6">6</text>
<text x="75.8" y="215.1">8</text>
<text x="84.4" y="211.6">5</text>
<text x="84.4" y="215.1">7</text>
<text x="190.5" y="215.1">3</text>
<text x="190.5" y="211.6">2</text>
<text x="254" y="215.1">3</text>
<text x="254" y="211.6">2</text>
<text x="75.8" y="218.7">10</text>
<text x="84.4" y="218.7">9</text>
<text x="75.8" y="222.2">12</text>
<text x="75.8" y="225.7">14</text>
<text x="82.4" y="222.2">11</text>
<text x="82.4" y="225.7">13</text>
<text x="75.8" y="229.2">16</text>
<text x="75.8" y="232.8">18</text>
<text x="82.4" y="229.2">15</text>
<text x="82.4" y="232.8">17</text>
<text x="190.5" y="231">1</text>
<text x="254" y="231">1</text>
<text x="75.8" y="236.3">20</text>
<text x="82.4" y="236.3">19</text>
<text x="190.5" y="238.1">3</text>
<text x="190.5" y="234.5">2</text>
<text x="254" y="238.1">3</text>
<text x="254" y="234.5">2</text>
</g>
<g font-size="2.5" fill="#00f">
<text x="312.4" y="39.1">1</text>
<text x="333.4" y="39.1">16</text>
<text x="312.4" y="46.1">2</text>
<text x="333.4" y="46.1">15</text>
<text x="312.4" y="49.7">3</text>
<text x="333.4" y="49.7">14</text>
<text x="312.4" y="56.7">4</text>
<text x="333.4" y="56.7">13</text>
<text x="312.4" y="60.3">5</text>
<text x="333.4" y="60.3">12</text>
<text x="312.4" y="70.8">7</text>
<text x="312.4" y="67.3">6</text>
<text x="333.4" y="70.8">10</text>
<text x="333.4" y="67.3">11</text>
<text x="312.4" y="77.9">8</text>
<text x="333.4" y="77.9">9</text>
<text x="312.4" y="102.6">1</text>
<text x="333.4" y="102.6">16</text>
<text x="312.4" y="113.2">3</text>
<text x="312.4" y="109.6">2</text>
<text x="333.4" y="113.2">14</text>
<text x="333.4" y="109.6">15</text>
<text x="312.4" y="123.8">5</text>
<text x="312.4" y="120.2">4</text>
<text x="333.4" y="123.8">12</text>
<text x="333.4" y="120.2">13</text>
<text x="312.4" y="130.8">6</text>
<text x="333.4" y="130.8">11</text>
<text x="312.4" y="134.3">7</text>
<text x="333.4" y="134.3">10</text>
<text x="312.4" y="141.4">8</text>
<text x="333.4" y="141.4">9</text>
</g>
</svg>
